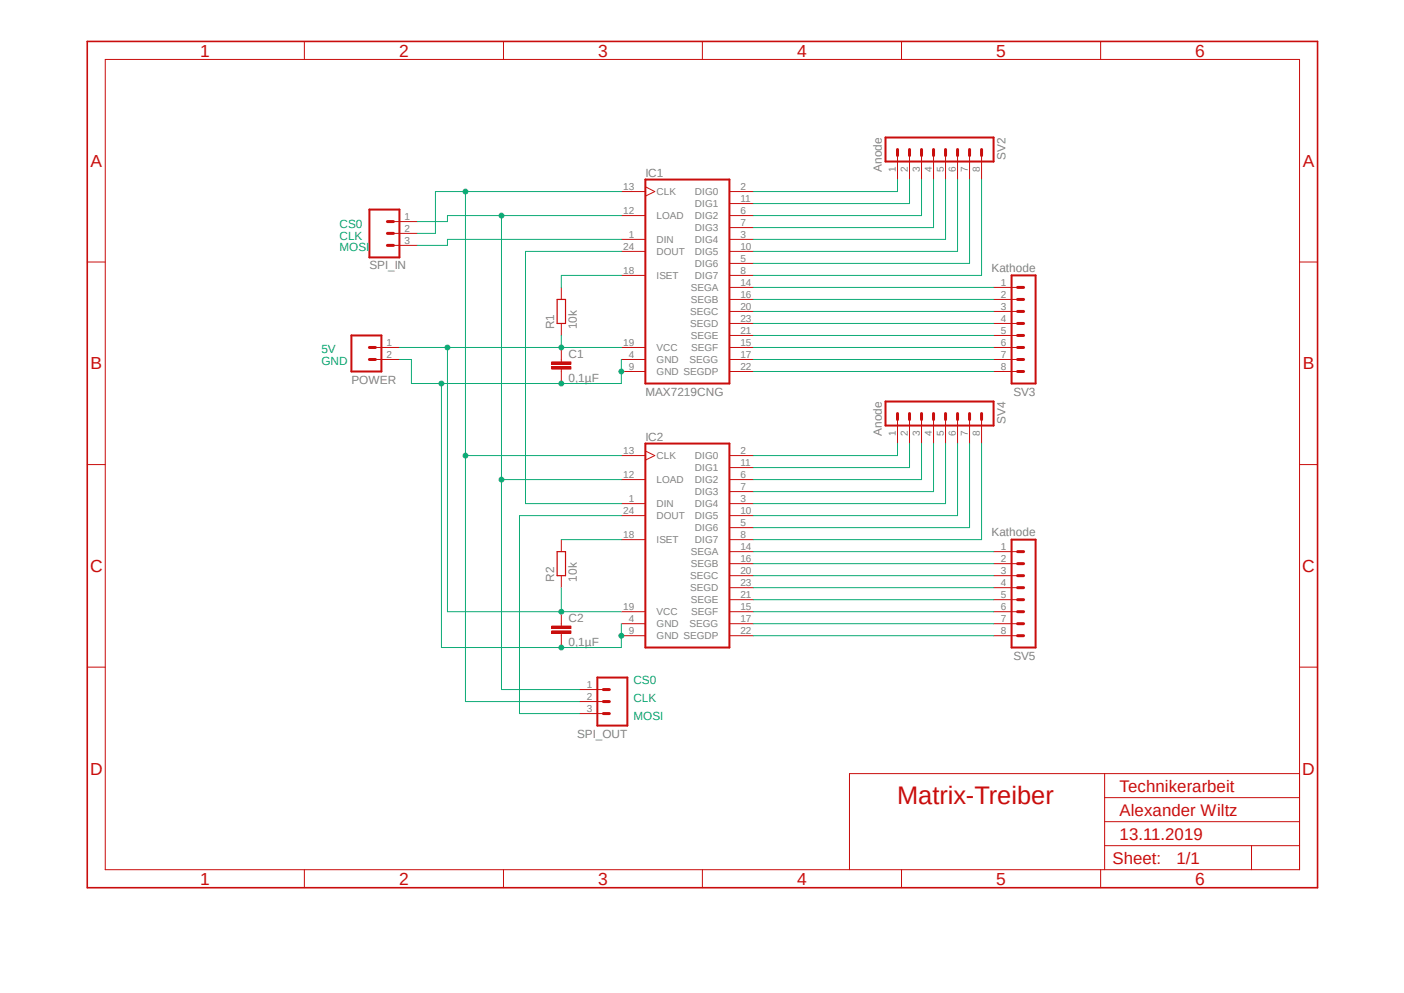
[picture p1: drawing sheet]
<svg xmlns="http://www.w3.org/2000/svg" width="297mm" height="210mm" viewBox="0 0 297 210" stroke-linecap="round" stroke-linejoin="round" font-family="sans-serif">
<path d="M17.9 8.4l261.2 179.9M279.1 8.4l-261.2 179.9" fill="none" stroke="#fff" stroke-width=".21"/>
<path d="M136.5 38h17.8v43.1h-17.8zM136.5 93.8h17.8v43.1h-17.8z" fill="none" stroke="#c90d0c" stroke-width=".42"/>
<g fill="none" stroke="#c90d0c" stroke-width=".21">
<path d="M136.5 39.5l2 1-2 1M131.4 45.6h5.1M131.4 50.6h5.1M131.4 53.2h5.1M131.4 58.3h5.1M131.4 40.5h5.1M154.3 45.6h5.1M154.3 48.1h5.1M154.3 50.6h5.1M154.3 53.2h5.1M154.3 55.7h5.1M154.3 58.3h5.1"/>
<path d="M154.3 43.1h5.1M154.3 40.5h5.1M118.7 76v.5M118.7 78.1v.5M131.4 73.5h5.1M131.4 76h5.1M131.4 78.6h5.1M154.3 60.8h5.1M154.3 63.3h5.1M154.3 65.9h5.1M154.3 68.4h5.1M154.3 71h5.1"/>
<path d="M154.3 73.5h5.1M154.3 76h5.1M154.3 78.6h5.1M131.4 96.4h5.1M136.5 95.4l2 1-2 .9M154.3 98.9h5.1M154.3 96.4h5.1M131.4 101.4h5.1M131.4 106.5h5.1M131.4 109.1h5.1M131.4 114.1h5.1M154.3 101.4h5.1"/>
<path d="M154.3 104h5.1M154.3 106.5h5.1M154.3 109.1h5.1M154.3 111.6h5.1M154.3 114.1h5.1M154.3 116.7h5.1M154.3 119.2h5.1M131.4 129.4h5.1M131.4 131.9h5.1M131.4 134.5h5.1M154.3 121.8h5.1M154.3 124.3h5.1"/>
<path d="M154.3 126.8h5.1M154.3 129.4h5.1M154.3 131.9h5.1M154.3 134.5h5.1"/>
</g>
<path d="M116.7 76.5h4.1v.5h-4.1z" fill-rule="evenodd" fill="#c90d0c"/>
<path d="M116.7 76.5h4.1v.5h-4.1z" fill="none" stroke="#c90d0c" stroke-width=".21"/>
<path d="M116.7 77.6h4.1v.5h-4.1z" fill-rule="evenodd" fill="#c90d0c"/>
<path d="M116.7 77.6h4.1v.5h-4.1zM118.7 73.5v2.5M118.7 78.6v2.5M118.7 131.9v.5M118.7 133.9v.6" fill="none" stroke="#c90d0c" stroke-width=".21"/>
<path d="M116.7 132.4h4.1v.5h-4.1z" fill-rule="evenodd" fill="#c90d0c"/>
<path d="M116.7 132.4h4.1v.5h-4.1z" fill="none" stroke="#c90d0c" stroke-width=".21"/>
<path d="M116.7 133.4h4.1v.5h-4.1z" fill-rule="evenodd" fill="#c90d0c"/>
<g fill="none" stroke="#c90d0c" stroke-width=".21">
<path d="M22.3 12.6h252.6v171.3h-252.6zM64.4 8.8v3.8M106.5 8.8v3.8M148.6 8.8v3.8M190.7 8.8v3.8M232.8 8.8v3.8M189.9 32.9v5.1M192.4 32.9v5.1M194.9 32.9v5.1M197.5 32.9v5.1M200 32.9v5.1M202.6 32.9v5.1"/>
<path d="M205.1 32.9v5.1M207.6 32.9v5.1M18.5 55.4h3.8M83.2 46.9h5.1M83.2 49.4h5.1M83.2 51.9h5.1M274.9 55.4h3.8M79.4 73.5h5.1M79.4 76h5.1M118.7 60.8v2.5M118.7 68.4v2.6M210.2 60.8h5.1"/>
<path d="M210.2 63.3h5.1M210.2 65.9h5.1M210.2 68.4h5.1M210.2 71h5.1M210.2 73.5h5.1M210.2 76h5.1M210.2 78.6h5.1M18.5 98.3h3.8M189.9 88.7v5.1M192.4 88.7v5.1M194.9 88.7v5.1M197.5 88.7v5.1"/>
<path d="M200 88.7v5.1M202.6 88.7v5.1M205.1 88.7v5.1M207.6 88.7v5.1M274.9 98.3h3.8M118.7 114.1v2.6M210.2 116.7h5.1M210.2 119.2h5.1M116.7 133.4h4.1v.5h-4.1zM118.7 121.8v2.5M118.7 129.4v2.5M118.7 134.5v2.4"/>
<path d="M210.2 121.8h5.1M210.2 124.3h5.1M210.2 126.8h5.1M210.2 129.4h5.1M210.2 131.9h5.1M210.2 134.5h5.1M18.5 141.1h3.8M122.6 145.8h5M122.6 148.4h5M122.6 150.9h5M274.9 141.1h3.8M233.7 178.9h41.2"/>
<path d="M233.7 163.6v20.3M233.7 173.8h41.2M233.7 168.7h41.2M264.8 178.9v5M274.9 163.6h-95.2v20.3M64.4 183.9v3.8M106.5 183.9v3.8M148.6 183.9v3.8M190.7 183.9v3.8M232.8 183.9v3.8"/>
</g>
<path d="M117.9 63.3h1.7v5.1h-1.7zM117.9 116.7h1.7v5.1h-1.7z" fill="none" stroke="#c90d0c" stroke-width=".25"/>
<path d="M187.3 29.1h22.9v5.1h-22.9zM78.1 44.3h6.4v10.1h-6.4zM214 58.3h5.1v22.8h-5.1zM74.3 71h6.4v7.6h-6.4zM187.3 84.9h22.9v5.1h-22.9zM214 114.1h5.1v22.8h-5.1zM126.4 143.3h6.3v10.2h-6.3z" fill="none" stroke="#c90d0c" stroke-width=".42"/>
<g fill="none" stroke="#c90d0c" stroke-width=".64">
<path d="M189.9 31.6v1.3M192.4 31.6v1.3M194.9 31.6v1.3M197.5 31.6v1.3M200 31.6v1.3M202.6 31.6v1.3M205.1 31.6v1.3M207.6 31.6v1.3M82 51.9h1.2M82 49.4h1.2M82 46.9h1.2M78.1 76h1.3"/>
<path d="M78.1 73.5h1.3M215.3 65.9h1.2M215.3 63.3h1.2M215.3 60.8h1.2M215.3 71h1.2M215.3 68.4h1.2M215.3 78.6h1.2M215.3 76h1.2M215.3 73.5h1.2M189.9 87.5v1.2M192.4 87.5v1.2M194.9 87.5v1.2"/>
<path d="M197.5 87.5v1.2M200 87.5v1.2M202.6 87.5v1.2M205.1 87.5v1.2M207.6 87.5v1.2M215.3 119.2h1.2M215.3 116.7h1.2M215.3 121.8h1.2M215.3 126.8h1.2M215.3 124.3h1.2M215.3 134.5h1.2M215.3 131.9h1.2"/>
<path d="M215.3 129.4h1.2M127.6 150.9h1.3M127.6 148.4h1.3M127.6 145.8h1.3"/>
</g>
<path d="M18.5 8.8h260.2v178.9h-260.2z" fill="none" stroke="#c90d0c" stroke-width=".34"/>
<path d="M131.4 53.2h-20.2v53.3h20.2M131.4 45.6h-25.3v55.8h25.3M118.7 114.1h12.7" fill="none" stroke="#0dab76" stroke-width=".21"/>
<circle cx="106.1" cy="101.4" r=".51" fill="#0dab76"/>
<circle cx="106.1" cy="101.4" r=".51" fill="none" stroke="#0dab76" stroke-width=".21"/>
<circle cx="106.1" cy="45.6" r=".51" fill="#0dab76"/>
<g fill="none" stroke="#0dab76" stroke-width=".21">
<path d="M106.1 45.6h-11.4v1.3h-6.4M131.4 40.5h-32.9v55.9h32.9M106.1 101.4v44.4h16.5"/>
<circle cx="106.1" cy="45.6" r=".51"/>
</g>
<circle cx="98.5" cy="96.4" r=".51" fill="#0dab76"/>
<circle cx="98.5" cy="96.4" r=".51" fill="none" stroke="#0dab76" stroke-width=".21"/>
<circle cx="98.5" cy="40.5" r=".51" fill="#0dab76"/>
<g fill="none" stroke="#0dab76" stroke-width=".21">
<path d="M189.9 38v2.5h-30.5M192.4 38v5.1h-33M194.9 38v7.6h-35.5M197.5 38v10.1h-38.1M200 38v12.6h-40.6M202.6 38v15.2h-43.2M205.1 38v17.7h-45.7M207.6 38v20.3h-48.2M98.5 40.5h-6.4v8.9h-3.8M131.4 50.6h-36.7v1.3h-6.4M131.4 58.3h-12.7v2.5M159.4 60.8h50.8"/>
<path d="M159.4 63.3h50.8M159.4 65.9h50.8M159.4 68.4h50.8M159.4 71h50.8M159.4 73.5h50.8M159.4 76h50.8M159.4 78.6h50.8M98.5 96.4v52h24.1M189.9 93.8v2.6h-30.5M192.4 93.8v5.1h-33M194.9 93.8v7.6h-35.5M197.5 93.8v10.2h-38.1"/>
<path d="M200 93.8v12.7h-40.6M202.6 93.8v15.3h-43.2M205.1 93.8v17.8h-45.7M207.6 93.8v20.3h-48.2M159.4 116.7h50.8M159.4 119.2h50.8M131.4 131.9v5h-12.7M159.4 121.8h50.8M159.4 124.3h50.8M159.4 126.8h50.8M159.4 129.4h50.8M159.4 131.9h50.8"/>
<path d="M159.4 134.5h50.8"/>
<circle cx="98.5" cy="40.5" r=".51"/>
</g>
<circle cx="131.4" cy="134.5" r=".51" fill="#0dab76"/>
<g fill="none" stroke="#0dab76" stroke-width=".21">
<path d="M93.4 136.9h25.3"/>
<circle cx="131.4" cy="134.5" r=".51"/>
</g>
<circle cx="118.7" cy="136.9" r=".51" fill="#0dab76"/>
<g fill="none" stroke="#0dab76" stroke-width=".21">
<path d="M131.4 76v5.1h-12.7"/>
<circle cx="118.7" cy="136.9" r=".51"/>
</g>
<circle cx="131.4" cy="78.6" r=".51" fill="#0dab76"/>
<g fill="none" stroke="#0dab76" stroke-width=".21">
<path d="M118.7 81.1h-25.3v55.8"/>
<circle cx="131.4" cy="78.6" r=".51"/>
</g>
<circle cx="118.7" cy="81.1" r=".51" fill="#0dab76"/>
<circle cx="118.7" cy="81.1" r=".51" fill="none" stroke="#0dab76" stroke-width=".21"/>
<circle cx="93.4" cy="81.1" r=".51" fill="#0dab76"/>
<g fill="none" stroke="#0dab76" stroke-width=".21">
<path d="M84.5 76h2.5v5.1h6.4M118.7 124.3v5.1"/>
<circle cx="93.4" cy="81.1" r=".51"/>
</g>
<circle cx="118.7" cy="129.4" r=".51" fill="#0dab76"/>
<g fill="none" stroke="#0dab76" stroke-width=".21">
<path d="M118.7 71v2.5M94.7 129.4h36.7"/>
<circle cx="118.7" cy="129.4" r=".51"/>
</g>
<circle cx="118.7" cy="73.5" r=".51" fill="#0dab76"/>
<g fill="none" stroke="#0dab76" stroke-width=".21">
<path d="M84.5 73.5h46.9M94.7 73.5v55.9"/>
<circle cx="118.7" cy="73.5" r=".51"/>
</g>
<circle cx="94.7" cy="73.5" r=".51" fill="#0dab76"/>
<g fill="none" stroke="#0dab76" stroke-width=".21">
<path d="M131.4 109.1h-21.5v41.8h12.7"/>
<circle cx="94.7" cy="73.5" r=".51"/>
</g>
<text font-size="5.4" fill="#c90d0c" x="189.8" y="170">Matrix-Treiber</text>
<g font-size="3.7" fill="#c90d0c">
<text x="42.3" y="12">1</text>
<text x="84.4" y="12">2</text>
<text x="126.5" y="12">3</text>
<text x="168.7" y="12">4</text>
<text x="210.7" y="12">5</text>
<text x="252.9" y="12">6</text>
<text x="19.1" y="35.3">A</text>
<text x="275.6" y="35.3">A</text>
<text x="19.1" y="78.1">B</text>
<text x="275.6" y="78.1">B</text>
<text x="19" y="121">C</text>
<text x="275.5" y="121">C</text>
<text x="19" y="163.8">D</text>
<text x="275.5" y="163.8">D</text>
<text x="42.3" y="187.2">1</text>
<text x="84.4" y="187.2">2</text>
<text x="126.5" y="187.2">3</text>
<text x="168.7" y="187.2">4</text>
<text x="210.7" y="187.2">5</text>
<text x="252.9" y="187.2">6</text>
</g>
<g font-size="3.6" fill="#c90d0c">
<text x="236.9" y="167.4">Technikerarbeit</text>
<text x="236.9" y="172.5">Alexander Wiltz</text>
<text x="236.9" y="177.6">13.11.2019</text>
<text x="235.3" y="182.8">Sheet:</text>
<text x="248.9" y="182.7">1/1</text>
</g>
<g font-size="2.5" fill="#808080">
<text x="212.7" y="33.8" transform="rotate(-90 212.7 33.8)">SV2</text>
<text x="136.5" y="37.3">IC1</text>
<text x="186.6" y="36.3" transform="rotate(-90 186.6 36.3)">Anode</text>
<text x="78.1" y="57">SPI_IN</text>
<text x="209.8" y="57.5">Kathode</text>
<text x="117.3" y="69.7" transform="rotate(-90 117.3 69.7)">R1</text>
<text x="122" y="69.7" transform="rotate(-90 122 69.7)">10k</text>
<text x="120.3" y="75.7">C1</text>
<text x="74.3" y="81.1">POWER</text>
<text x="120.3" y="80.7">0,1µF</text>
<text x="136.5" y="83.7">MAX7219CNG</text>
<text x="214.4" y="83.7">SV3</text>
<text x="212.7" y="89.6" transform="rotate(-90 212.7 89.6)">SV4</text>
<text x="136.5" y="93.2">IC2</text>
<text x="186.6" y="92.2" transform="rotate(-90 186.6 92.2)">Anode</text>
<text x="209.8" y="113.4">Kathode</text>
<text x="117.3" y="123" transform="rotate(-90 117.3 123)">R2</text>
<text x="122" y="123" transform="rotate(-90 122 123)">10k</text>
<text x="120.3" y="131.5">C2</text>
<text x="120.3" y="136.6">0,1µF</text>
<text x="214.4" y="139.5">SV5</text>
<text x="122.1" y="156">SPI_OUT</text>
</g>
<g font-size="2.5" fill="#0dab76">
<text x="71.8" y="48.1">CS0</text>
<text x="71.8" y="50.7">CLK</text>
<text x="71.8" y="53.2">MOSI</text>
<text x="68" y="77.3">GND</text>
<text x="68" y="74.8">5V</text>
<text x="134" y="144.6">CS0</text>
<text x="134" y="148.4">CLK</text>
<text x="134" y="152.2">MOSI</text>
</g>
<g font-size="2.1" fill="#808080">
<text x="131.8" y="40.1">13</text>
<text x="138.9" y="41.3">CLK</text>
<text x="147" y="41.3">DIG0</text>
<text x="156.6" y="40.1">2</text>
<text x="189.5" y="36.4" transform="rotate(-90 189.5 36.4)">1</text>
<text x="192.1" y="36.4" transform="rotate(-90 192.1 36.4)">2</text>
<text x="194.6" y="36.4" transform="rotate(-90 194.6 36.4)">3</text>
<text x="197.1" y="36.4" transform="rotate(-90 197.1 36.4)">4</text>
<text x="199.6" y="36.4" transform="rotate(-90 199.6 36.4)">5</text>
<text x="202.2" y="36.4" transform="rotate(-90 202.2 36.4)">6</text>
<text x="204.7" y="36.4" transform="rotate(-90 204.7 36.4)">7</text>
<text x="207.3" y="36.4" transform="rotate(-90 207.3 36.4)">8</text>
<text x="85.6" y="46.5">1</text>
<text x="131.8" y="45.2">12</text>
<text x="138.9" y="46.4">LOAD</text>
<text x="147" y="46.4">DIG2</text>
<text x="147" y="43.8">DIG1</text>
<text x="156.6" y="45.2">6</text>
<text x="156.6" y="47.8">7</text>
<text x="156.6" y="42.7">11</text>
<text x="85.6" y="49">2</text>
<text x="85.6" y="51.6">3</text>
<text x="131.8" y="52.8">24</text>
<text x="133" y="50.3">1</text>
<text x="138.9" y="51.4">DIN</text>
<text x="138.9" y="53.9">DOUT</text>
<text x="147" y="48.9">DIG3</text>
<text x="147" y="51.4">DIG4</text>
<text x="147" y="53.9">DIG5</text>
<text x="156.6" y="50.3">3</text>
<text x="156.6" y="52.8">10</text>
<text x="131.8" y="57.9">18</text>
<text x="138.9" y="59">ISET</text>
<text x="147" y="56.5">DIG6</text>
<text x="147" y="59">DIG7</text>
<text x="156.6" y="55.4">5</text>
<text x="156.6" y="57.9">8</text>
<text x="146.1" y="61.6">SEGA</text>
<text x="146.1" y="64.1">SEGB</text>
<text x="156.6" y="60.5">14</text>
<text x="156.6" y="63">16</text>
<text x="156.6" y="65.5">20</text>
<text x="211.8" y="60.5">1</text>
<text x="211.8" y="63">2</text>
<text x="211.8" y="65.5">3</text>
<text x="146" y="66.6">SEGC</text>
<text x="146" y="69.2">SEGD</text>
<text x="146.1" y="71.7">SEGE</text>
<text x="156.6" y="68.1">23</text>
<text x="156.6" y="70.6">21</text>
<text x="211.8" y="68.1">4</text>
<text x="211.8" y="70.6">5</text>
<text x="81.7" y="73.2">1</text>
<text x="81.7" y="75.7">2</text>
<text x="131.8" y="73.2">19</text>
<text x="133" y="75.7">4</text>
<text x="138.9" y="76.8">GND</text>
<text x="138.9" y="74.3">VCC</text>
<text x="145.9" y="76.8">SEGG</text>
<text x="146.2" y="74.3">SEGF</text>
<text x="156.6" y="73.2">15</text>
<text x="156.6" y="75.7">17</text>
<text x="211.8" y="73.2">6</text>
<text x="211.8" y="75.7">7</text>
<text x="133" y="78.2">9</text>
<text x="138.9" y="79.3">GND SEGDP</text>
<text x="156.6" y="78.2">22</text>
<text x="211.8" y="78.2">8</text>
<text x="189.5" y="92.2" transform="rotate(-90 189.5 92.2)">1</text>
<text x="192.1" y="92.2" transform="rotate(-90 192.1 92.2)">2</text>
<text x="194.6" y="92.2" transform="rotate(-90 194.6 92.2)">3</text>
<text x="197.1" y="92.2" transform="rotate(-90 197.1 92.2)">4</text>
<text x="199.6" y="92.2" transform="rotate(-90 199.6 92.2)">5</text>
<text x="202.2" y="92.2" transform="rotate(-90 202.2 92.2)">6</text>
<text x="204.7" y="92.2" transform="rotate(-90 204.7 92.2)">7</text>
<text x="207.3" y="92.2" transform="rotate(-90 207.3 92.2)">8</text>
<text x="131.8" y="101.1">12</text>
<text x="131.8" y="96">13</text>
<text x="138.9" y="97.1">CLK</text>
<text x="147" y="99.7">DIG1</text>
<text x="147" y="97.1">DIG0</text>
<text x="156.6" y="101.1">6</text>
<text x="156.6" y="98.6">11</text>
<text x="156.6" y="96">2</text>
<text x="133" y="106.1">1</text>
<text x="138.9" y="107.3">DIN</text>
<text x="138.9" y="102.2">LOAD</text>
<text x="147" y="102.2">DIG2</text>
<text x="147" y="104.7">DIG3</text>
<text x="147" y="107.3">DIG4</text>
<text x="156.6" y="103.6">7</text>
<text x="156.6" y="106.1">3</text>
<text x="131.8" y="108.7">24</text>
<text x="131.8" y="113.7">18</text>
<text x="138.9" y="109.8">DOUT</text>
<text x="147" y="109.8">DIG5</text>
<text x="147" y="112.4">DIG6</text>
<text x="156.6" y="108.7">10</text>
<text x="156.6" y="111.2">5</text>
<text x="156.6" y="113.7">8</text>
<text x="138.9" y="114.9">ISET</text>
<text x="146.1" y="117.4">SEGA</text>
<text x="146.1" y="120">SEGB</text>
<text x="147" y="114.9">DIG7</text>
<text x="156.6" y="116.3">14</text>
<text x="156.6" y="118.8">16</text>
<text x="211.8" y="116.3">1</text>
<text x="211.8" y="118.8">2</text>
<text x="146" y="122.5">SEGC</text>
<text x="146" y="125.1">SEGD</text>
<text x="156.6" y="121.4">20</text>
<text x="156.6" y="123.9">23</text>
<text x="211.8" y="121.4">3</text>
<text x="211.8" y="123.9">4</text>
<text x="131.8" y="129">19</text>
<text x="133" y="131.5">4</text>
<text x="138.9" y="130.1">VCC</text>
<text x="146.1" y="127.6">SEGE</text>
<text x="146.2" y="130.1">SEGF</text>
<text x="156.6" y="126.4">21</text>
<text x="156.6" y="129">15</text>
<text x="156.6" y="131.5">17</text>
<text x="211.8" y="126.4">5</text>
<text x="211.8" y="129">6</text>
<text x="211.8" y="131.5">7</text>
<text x="133" y="134.1">9</text>
<text x="138.9" y="135.2">GND SEGDP</text>
<text x="138.9" y="132.7">GND</text>
<text x="145.9" y="132.7">SEGG</text>
<text x="156.6" y="134.1">22</text>
<text x="211.8" y="134.1">8</text>
<text x="124.1" y="145.5">1</text>
<text x="124.1" y="148">2</text>
<text x="124.1" y="150.6">3</text>
</g>
</svg>
